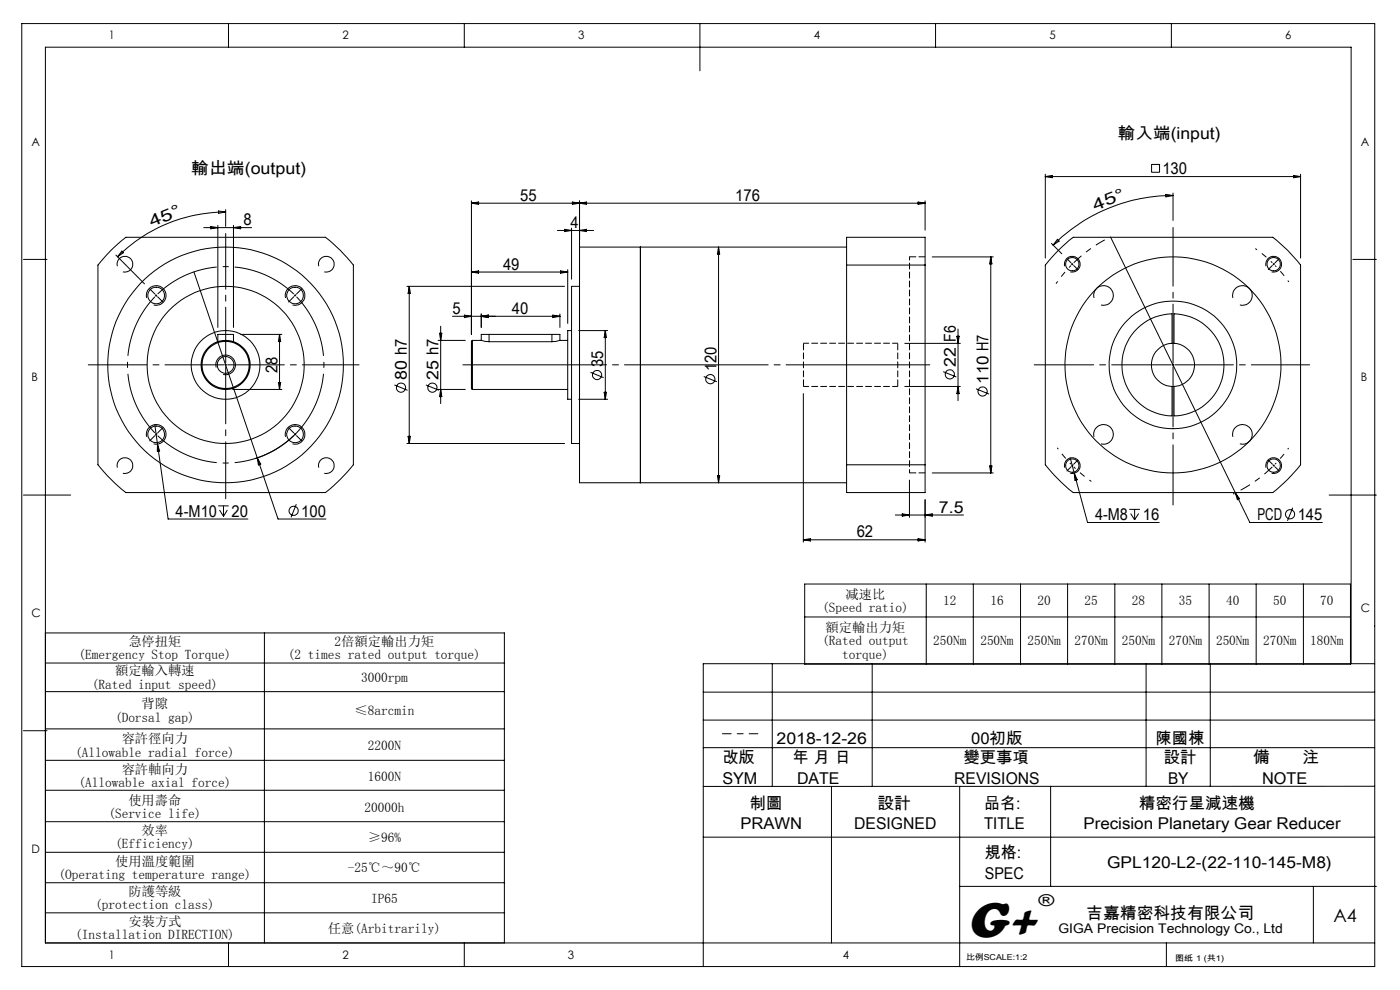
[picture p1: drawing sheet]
<svg xmlns="http://www.w3.org/2000/svg" width="297mm" height="210mm" viewBox="0 0 297 210" stroke-linecap="round" stroke-linejoin="round" font-family="sans-serif">
<g fill="none" stroke="#000" stroke-width=".21">
<path d="M4.6 5h287v200h-287zM48.5 5v5M98.5 5v5M148.5 5v10M198.5 5v5M248.5 5v5M221.8 37v17.7M221.8 37.5h54.1M221.8 37.5l1.4-.3v.5zM244.3 34.9h1.7v1.6h-1.7zM274.4 37.2l1.5 .3-1.5 .2zM275.9 37v17.7"/>
<path d="M5 55h5M23.6 53.1l3.1-2.8h42.3a33.5 33.5 0 0 1 6 5.9v42.4a37 37 0 0 1-6 5.9h-42.3a37 37 0 0 1-5.9-5.9v-42.4zM24.6 54.1l6.1 6.1M24.9 56.5a1.67 1.67 0 0 1 1.5-2.1 1.67 1.67 0 0 1 1.8 1.8 1.67 1.67 0 0 1-2.1 1.5M25.9 53.3l.3 .3-1.3 .9zM41.1 57.7l13.5 39.4M43.2 48.3h10.2M44.7 48l1.5 .3-1.5 .2zM46.2 47.8v21.7M46.4 44.8l1.5 .2-1.5 .3zM47.9 45a32.6 32.6 0 0 0-23 9.5M47.9 44.5v3.5"/>
<path d="M49.5 47.8v21.7M49.5 48.3l1.5-.3v.5zM67.6 56.5a1.67 1.67 0 0 1 1.5-2.1 1.67 1.67 0 0 1 1.8 1.8 1.67 1.67 0 0 1-2.1 1.5M100 43.1h96.3M100 42.6v28.3M100 43.1l1.5-.2v.4zM100 57.7l1.5-.2v.5zM100 57.7h20.4M118.3 48.9h7.6M118.9 57.5l1.5 .2-1.5 .3zM119.8 48.6l1.4 .3-1.4 .2zM120.4 57.2v11.4"/>
<path d="M121.2 48.4v10.8M121.4 42.9l1.5 .2-1.5 .2zM122.9 42.6v16.6M122.9 43.1l1.5-.2v.4zM122.9 48.9l1.5-.3v.5zM135.9 52.4v50M152.4 52.4v50M152.4 52.4l.3 1.5h-.5zM179.6 52.4h-56.7v50h56.7M179.6 56.2v-5.9h16.7v5.9M179.6 56.2h16.7M179.6 56.2v42.4"/>
<path d="M194.8 42.9l1.5 .2-1.5 .2zM196.3 56.2v42.4M196.3 42.6v6.2M197.8 54.5h12.9M210.2 54.5v45.8M210.2 54.5l.2 1.5h-.5zM223.1 51.6l2.1 2.2M224.3 50.8l.4 .3-1.3 .9zM224.5 53.1l3.2-2.8h42.3a31.8 31.8 0 0 1 5.9 5.9v42.4a34.9 34.9 0 0 1-5.9 5.9h-42.3a37 37 0 0 1-5.9-5.9v-42.4zM225.8 56.5a1.68 1.68 0 0 1 1.5-2.1 1.68 1.68 0 0 1 1.8 1.8 1.68 1.68 0 0 1-2.1 1.5M227.3 55.9l.3 .3M227.6 55.9l-.3 .3"/>
<path d="M235.6 50.3l26.5 54.3M247.3 41.2l1.5 .3-1.5 .3zM248.8 41.5a36.1 36.1 0 0 0-25.4 10.5M248.8 40.9v5.9M268.6 56.5a1.68 1.68 0 0 1 1.4-2.1 1.68 1.68 0 0 1 1.9 1.8 1.68 1.68 0 0 1-2.1 1.5M287 55h5M31.1 63.2a2.09 2.09 0 0 1 1.9-2.6 2.09 2.09 0 0 1 2.2 2.3 2.09 2.09 0 0 1-2.6 1.8M33 62.5l.3 .3M33.3 62.5l-.3 .3M45.9 78a2.07 2.07 0 0 1 1.7-2.7 2.07 2.07 0 0 1 2.3 2.3 2.07 2.07 0 0 1-2.6 1.8M46.2 72.5v-1.6h3.3v1.6M51 70.9h8.8"/>
<path d="M59.3 70.9v11.7M59.3 70.9l.2 1.6h-.4zM60.6 63.2a2.09 2.09 0 0 1 1.8-2.6 2.09 2.09 0 0 1 2.3 2.3 2.09 2.09 0 0 1-2.6 1.8M86.3 60.7h33.5M86.8 60.7v33.4M86.8 60.7l.3 1.6h-.5zM93 72.2h5.7M93.2 70.7h.5l-.2 1.5zM93.5 69.2v16.4M96 67.1h22.8M98.5 66.8l1.5 .3-1.5 .3zM100.2 72.2l-.2 .2v10l.2 .2"/>
<path d="M100.2 72.2v10.4M100.2 72.2h1.9M102.1 72.2l1.7 .3M102.1 67.1l1.5-.3v.6zM102.1 66.6v2.9M103.8 70.9h-1.7v1.3M103.8 70.9h13.3M103.8 72.5h13.3M103.8 70.9v1.6M117.1 70.9h1.7v1.3h1.6M117.1 70.9v1.6M117.3 66.8l1.5 .3-1.5 .3z"/>
<path d="M118.7 72.2l-1.6 .3M118.8 66.6v2.9M121.2 70.1h-.8v14.6h.8M122.8 70.1h6.1M122.9 60.7h-1.7v33.4h1.7M125.3 79l2.8 1.1M128.4 70.1v14.6M128.4 70.1l.3 1.5h-.5zM149.3 79.9l2.8 1.1M191.9 72.8h11.8M200.1 78.8l2.8 1.2M203 71.3h.5l-.3 1.5z"/>
<path d="M203.2 69.8v15.2M232.1 63.2a2.09 2.09 0 0 1 1.8-2.6 2.09 2.09 0 0 1 2.3 2.3 2.09 2.09 0 0 1-2.6 1.8M248.6 72.8a4.6 4.6 0 0 0-4.3 4.6 4.6 4.6 0 0 0 4.3 4.6M248.6 72.8v-6.2a10.8 10.8 0 0 0-10.6 10.8 10.8 10.8 0 0 0 10.6 10.8v-6.2M248.6 72.8h.5M249.1 72.8a4.6 4.6 0 0 1 4.3 4.6 4.6 4.6 0 0 1-4.3 4.6M249.1 72.8v-6.2a10.8 10.8 0 0 1 10.6 10.8 10.8 10.8 0 0 1-10.6 10.8v-6.2M261.5 63.2a2.09 2.09 0 0 1 1.9-2.6 2.09 2.09 0 0 1 2.2 2.3 2.09 2.09 0 0 1-2.6 1.8M24.9 99.2a1.67 1.67 0 0 1 1.5-2.1 1.67 1.67 0 0 1 1.8 1.9 1.67 1.67 0 0 1-2.1 1.4M31.1 92.7a2.09 2.09 0 0 1 1.9-2.6 2.09 2.09 0 0 1 2.2 2.2 2.09 2.09 0 0 1-2.6 1.8M32.8 90.1l.6 4.1M33.4 94.2l2.3 15.9h16.9"/>
<path d="M33.4 94.2l.5 1.5h-.5zM47.7 82.6h.2M49.4 82.6h10.4M54.6 97.1l4.4 13h10.1M54.6 97.1l.7 1.4-.5 .1zM59.1 81.1h.4l-.2 1.5zM60.6 92.7a2.09 2.09 0 0 1 1.8-2.6 2.09 2.09 0 0 1 2.3 2.2 2.09 2.09 0 0 1-2.6 1.8M62.9 91.8a20.6 20.6 0 0 1-8.8 5.5M67.6 99.2a1.67 1.67 0 0 1 1.5-2.1 1.67 1.67 0 0 1 1.8 1.9 1.67 1.67 0 0 1-2.1 1.4M83.7 81.7l2.8 1.1M86.3 94.1h33.5M86.6 92.6h.5l-.3 1.5z"/>
<path d="M90.3 81.7l2.8 1.1M93 82.6h5.7M93.5 82.6l.2 1.5h-.5zM100.2 82.6h20.2M122.8 84.7h6.1M128.2 83.2h.5l-.3 1.5zM170.4 83.5v31.5M179.6 98.6v5.9h16.7v-5.9M179.6 98.6h16.7M191.9 82h11.8M203.2 82l.3 1.5h-.5zM207 82.5l2.8 1.1"/>
<path d="M209.9 98.8h.5l-.2 1.5zM225.8 99.2a1.68 1.68 0 0 1 1.5-2.1 1.68 1.68 0 0 1 1.8 1.8 1.68 1.68 0 0 1-2.1 1.5M227 97.1l.9 3.3M232.1 92.7a2.09 2.09 0 0 1 1.8-2.6 2.09 2.09 0 0 1 2.3 2.2 2.09 2.09 0 0 1-2.6 1.8M248.6 82h.5M261.5 92.7a2.09 2.09 0 0 1 1.9-2.6 2.09 2.09 0 0 1 2.2 2.2 2.09 2.09 0 0 1-2.6 1.8M268.6 99.2a1.68 1.68 0 0 1 1.4-2.1 1.68 1.68 0 0 1 1.9 1.8 1.68 1.68 0 0 1-2.1 1.5M5 105h10M46.3 107.3h2.2M46.6 108.2l.8 1.3M47.4 107.3v2.2M48.2 108.2l-.8 1.3"/>
<path d="M62.9 107l-1.2 2.7M152.2 100.9h.5l-.3 1.5zM170.4 114.5h25.9M170.4 114.5l1.5-.2v.5zM189.9 109.2h14.5M191.4 109l1.5 .2-1.5 .3zM192.9 101.8v7.9M194.8 114.3l1.5 .2-1.5 .3zM196.3 106v9M196.3 109.2l1.5-.2v.5zM197.8 100.3h12.9M227.9 100.4l2.8 10.4h15.2"/>
<path d="M227.9 100.4l.6 1.4-.5 .1zM239.6 108h2.2M239.9 108.9l.8 1.4M240.7 108v2.3M241.5 108.9l-.8 1.4M261.9 104.7l-.3 .1M262.1 104.6l3 6.2h15.4M262.1 104.6l.9 1.2-.5 .2zM274.2 107.7l-1.1 2.8M282 105h10M9.6 134.3h97.4v65.7M56.1 134.3v65.7"/>
<path d="M170.7 123.9h115.8v17h-115.8zM170.7 130.9h115.8M196.5 123.9v17M206.5 123.9v17M216.5 123.9v17M226.5 123.9v17M236.5 123.9v17M246.5 123.9v17M256.5 123.9v17M266.5 123.9v17M276.5 123.9v17M5 155h5"/>
<path d="M9.6 140.6h97.4M9.6 146.7h97.4M9.6 154.6h97.4M149.2 152.7h142.4M149.2 146.8h142.4M149.2 158.6h142.4M163.8 140.8v26M185 140.8v26M243.1 140.8v26M256.8 140.8v26M286.6 140.8v-130.8h-277v190h282M291.6 140.8h-142.4v64.2"/>
<path d="M9.6 161.3h97.4M9.6 167.6h97.4M9.6 174.3h97.4M149.2 177.6h142.4M176.4 166.8v33.2M203.6 166.8v38.2M222.9 166.8v21.2M291.6 166.8h-142.4M9.6 180.8h97.4M9.6 187.2h97.4M9.6 193.6h97.4M203.6 188h88.4"/>
<path d="M278.6 188v12M48.5 200v5M98.5 200v5M247.4 200v5"/>
<circle cx="227.5" cy="56" r="1.42"/>
<circle cx="270.2" cy="56" r="1.42"/>
<circle cx="33.1" cy="62.7" r="1.77"/>
<circle cx="47.9" cy="77.4" r="1.78"/>
<circle cx="47.9" cy="77.4" r="7.3"/>
<circle cx="47.9" cy="77.4" r="16.7"/>
<circle cx="47.9" cy="77.4" r="5.2"/>
<circle cx="47.9" cy="77.4" r="5"/>
<circle cx="47.9" cy="77.4" r="25"/>
<circle cx="62.6" cy="62.7" r="1.77"/>
<circle cx="126.7" cy="79.6" r=".97"/>
<circle cx="201.5" cy="79.4" r=".97"/>
<circle cx="248.8" cy="77.4" r="22.9"/>
<circle cx="248.8" cy="77.4" r="13.5"/>
<circle cx="33.1" cy="92.1" r="1.77"/>
<circle cx="62.6" cy="92.1" r="1.77"/>
<circle cx="85.1" cy="82.2" r=".98"/>
<circle cx="91.7" cy="82.2" r=".99"/>
<circle cx="150.7" cy="80.4" r=".98"/>
<circle cx="208.4" cy="83.1" r=".97"/>
<circle cx="227.5" cy="98.8" r="1.42"/>
<circle cx="270.2" cy="98.8" r="1.42"/>
<circle cx="62.3" cy="108.3" r=".97"/>
<circle cx="273.7" cy="109.1" r=".97"/>
</g>
<path d="M227.2 56.3l-3.2 3.9" fill="none" stroke="#000" stroke-width=".21" stroke-dasharray="30.5 1.3 1.3 1.3" stroke-dashoffset="29.9" stroke-linecap="butt"/>
<path d="M227.8 55.7a30.2 30.2 0 0 1 6.6-4.8" fill="none" stroke="#000" stroke-width=".21" stroke-dasharray="30.5 1.3 1.3 1.3" stroke-dashoffset="28.3" stroke-linecap="butt"/>
<path d="M270.2 56l-.1-.1M270.2 56l.2 .2M62.6 62.7l-.1-.2M62.6 62.7l.2 .1M33.2 92.1l.1 .2M33.2 92.1l-.2-.1M62.6 92.1l.2-.1M62.6 92.1l-.1 .2M227.5 98.7l.1 .2M227.5 98.7l-.2-.1M270.2 98.7l.2-.1M270.2 98.7l-.1 .2" fill="none" stroke="#000" stroke-width=".21" stroke-dasharray="30.5 1.3 1.3 1.3" stroke-linecap="butt"/>
<path d="M269.9 55.7l-3.6-3M227.8 99l3.7 3.1" fill="none" stroke="#000" stroke-width=".21" stroke-dasharray="30.5 1.3 1.3 1.3" stroke-dashoffset="30" stroke-linecap="butt"/>
<path d="M270.5 56.3l2.9 3.5M227.2 98.5l-2.9-3.5" fill="none" stroke="#000" stroke-width=".21" stroke-dasharray="30.5 1.3 1.3 1.3" stroke-dashoffset="30.1" stroke-linecap="butt"/>
<path d="M270.5 98.5l2.9-3.5" fill="none" stroke="#000" stroke-width=".21" stroke-dasharray="30.5 1.3 1.3 1.3" stroke-dashoffset="30.2" stroke-linecap="butt"/>
<path d="M269.9 99a30.2 30.2 0 0 1-6.7 5" fill="none" stroke="#000" stroke-width=".21" stroke-dasharray="30.5 1.3 1.3 1.3" stroke-dashoffset="28.2" stroke-linecap="butt"/>
<path d="M32.9 63a20.8 20.8 0 0 0 0 28.8M62.3 62.4a20.8 20.8 0 0 0-28.9 0M33.4 92.4a20.8 20.8 0 0 0 28.9 0M62.9 91.8a20.8 20.8 0 0 0 0-28.8" fill="none" stroke="#000" stroke-width=".21" stroke-dasharray="30.5 1.3 1.3 1.3" stroke-dashoffset="16.4" stroke-linecap="butt"/>
<path d="M98 77.4h99.4" fill="none" stroke="#000" stroke-width=".21" stroke-dasharray="30.5 1.3 1.3 1.3" stroke-dashoffset="-.1"/>
<path d="M153.3 155.6h7.5" fill="none" stroke="#000" stroke-width=".21" stroke-dasharray="30.5 1.3 1.3 1.3" stroke-dashoffset="28.6"/>
<path d="M196.3 54.5h-3.3M170.5 82v-9.2M190.5 82v-9.2M193 100.3h3.3" fill="none" stroke="#000" stroke-width=".21" stroke-dasharray="1.3 .6" stroke-dashoffset="-.1"/>
<path d="M193 100.3v-45.8" fill="none" stroke="#000" stroke-width=".21" stroke-dasharray="1.3 .6" stroke-dashoffset=".6"/>
<path d="M190.5 72.8h-20M170.5 82h20" fill="none" stroke="#000" stroke-width=".21" stroke-dasharray="1.3 .6" stroke-dashoffset=".2"/>
<g fill="none" stroke="#000" stroke-width=".21" stroke-dasharray="30.5 1.3 1.3 1.3">
<path d="M227.2 55.7l-.9-.8M227.8 56.3l.8 .9M269.9 56.3l-.8 .9M270.2 56l.2-.1M270.2 56l-.1 .2M270.5 55.7l.9-.8M32.9 62.4l-1.1-1.1M33.4 63l1.2 1.1M47.9 77.4v-.2M47.9 77.4h-.2M47.9 77.4v.2M47.9 77.4h.2"/>
<path d="M62.3 63l-1.1 1.1M62.6 62.7l.2-.2M62.6 62.7l-.1 .1M62.9 62.4l1.1-1.1M248.9 77.4v-.2M248.9 77.4h-.3M248.9 77.4v.2M248.9 77.4h.2M32.9 92.4l-1.1 1.1M33.2 92.1l-.2 .2M33.2 92.1l.1-.1M33.4 91.8l1.2-1.1"/>
<path d="M62.3 91.8l-1.1-1.1M62.6 92.1l.2 .2M62.6 92.1l-.1-.1M62.9 92.4l1.1 1.1M227.2 99l-.9 .9M227.5 98.7l-.2 .2M227.5 98.7l.1-.1M227.8 98.5l.8-.9M269.9 98.5l-.8-.9M270.2 98.7l.2 .2M270.2 98.7l-.1-.1M270.5 99l.9 .9"/>
</g>
<path d="M47.5 77.4h-28.8M248.9 77v-28.7" fill="none" stroke="#000" stroke-width=".21" stroke-dasharray="30.5 1.3 1.3 1.3" stroke-dashoffset="18"/>
<path d="M248.4 77.4h-29" fill="none" stroke="#000" stroke-width=".21" stroke-dasharray="30.5 1.3 1.3 1.3" stroke-dashoffset="17.9"/>
<path d="M248.9 77.8v29.3" fill="none" stroke="#000" stroke-width=".21" stroke-dasharray="30.5 1.3 1.3 1.3" stroke-dashoffset="17.7"/>
<path d="M249.3 77.4h28.5" fill="none" stroke="#000" stroke-width=".21" stroke-dasharray="30.5 1.3 1.3 1.3" stroke-dashoffset="18.1"/>
<path d="M47.9 77v-27.5" fill="none" stroke="#000" stroke-width=".21" stroke-dasharray="30.5 1.3 1.3 1.3" stroke-dashoffset="18.7"/>
<path d="M47.9 77.8v28M48.3 77.4h27.9" fill="none" stroke="#000" stroke-width=".21" stroke-dasharray="30.5 1.3 1.3 1.3" stroke-dashoffset="18.4"/>
<text font-size="11" x="205.1" y="198.7">G+</text>
<text font-size="3.9" x="282.9" y="195.5">A4</text>
<g font-size="3.5">
<text x="237.2" y="29.4">輸入端(input)</text>
<text x="40.6" y="36.9">輸出端(output)</text>
<text x="246.6" y="36.9">130</text>
<text x="51.6" y="47.8">8</text>
<text x="110.3" y="42.6">55</text>
<text x="156" y="42.6">176</text>
<text x="232.4" y="44.7" transform="rotate(-21 232.4 44.7)">4 5 °</text>
<text x="32.2" y="48.2" transform="rotate(-22 32.2 48.2)">4 5 °</text>
<text x="121.1" y="48.4">4</text>
<text x="106.7" y="57.2">49</text>
<text x="96" y="66.6">5</text>
<text x="108.6" y="66.6">40</text>
<text x="127.9" y="77.9" transform="rotate(-90 127.9 77.9)">35</text>
<text x="202.8" y="77.8" transform="rotate(-90 202.8 77.8)">22</text>
<text x="202.8" y="72.5" transform="rotate(-90 202.8 72.5)">F6</text>
<text x="58.8" y="79.1" transform="rotate(-90 58.8 79.1)">28</text>
<text x="86.3" y="80.6" transform="rotate(-90 86.3 80.6)">80 h7</text>
<text x="93" y="80.6" transform="rotate(-90 93 80.6)">25 h7</text>
<text x="152" y="78.8" transform="rotate(-90 152 78.8)">120</text>
<text x="209.7" y="81.4" transform="rotate(-90 209.7 81.4)">110 H7</text>
<text x="37.3" y="109.6">4-M10</text>
<text x="49.1" y="109.6">20</text>
<text x="63.9" y="109.6">100</text>
<text x="181.7" y="114">62</text>
<text x="199.2" y="108.7">7.5</text>
<text x="232.3" y="110.3">4-M8</text>
<text x="242.4" y="110.3">16</text>
<text x="266.8" y="110.3">PCD</text>
<text x="275.3" y="110.3">145</text>
<text x="220.3" y="192.2">®</text>
<text x="230.5" y="194.8">吉嘉精密科技有限公司</text>
</g>
<g font-size="3.4">
<text x="153.2" y="161.9">改版</text>
<text x="164.8" y="157.8">2018-12-26</text>
<text x="168.1" y="161.9">年 月 日</text>
<text x="204.4" y="161.9">變更事項</text>
<text x="206" y="157.8">00初版</text>
<text x="245.2" y="157.8">陳國棟</text>
<text x="246.9" y="161.9">設計</text>
<text x="265.8" y="161.9">備</text>
<text x="276.3" y="161.9">注</text>
<text x="153.2" y="166.2">SYM</text>
<text x="169.1" y="166.2">DATE</text>
<text x="202.4" y="166.2">REVISIONS</text>
<text x="247.8" y="166.2">BY</text>
<text x="267.8" y="166.2">NOTE</text>
<text x="159" y="171.6">制圖</text>
<text x="186.1" y="171.6">設計</text>
<text x="208.8" y="171.6">品名:</text>
<text x="241.6" y="171.6">精密行星減速機</text>
<text x="157.1" y="175.9">PRAWN</text>
<text x="181.2" y="175.9">DESIGNED</text>
<text x="208.8" y="175.9">TITLE</text>
<text x="229.8" y="175.9">Precision Planetary Gear Reducer</text>
<text x="208.9" y="182.1">規格:</text>
<text x="234.9" y="184.1">GPL120-L2-(22-110-145-M8)</text>
<text x="208.9" y="186.4">SPEC</text>
</g>
<g font-size="2.8">
<text x="174.4" y="129.8">(Speed ratio)</text>
<text x="179.4" y="127">减速比</text>
<text x="200.1" y="128.4">12</text>
<text x="210.1" y="128.4">16</text>
<text x="220.1" y="128.4">20</text>
<text x="230.1" y="128.4">25</text>
<text x="240.1" y="128.4">28</text>
<text x="250.1" y="128.4">35</text>
<text x="260.1" y="128.4">40</text>
<text x="270.1" y="128.4">50</text>
<text x="280.1" y="128.4">70</text>
<text x="27.2" y="137">急停扭矩</text>
<text x="71" y="137">2倍額定輸出力矩</text>
<text x="174.4" y="136.9">(Rated output</text>
<text x="175.1" y="134">額定輸出力矩</text>
<text x="198" y="136.9">250Nm</text>
<text x="208" y="136.9">250Nm</text>
<text x="218" y="136.9">250Nm</text>
<text x="228" y="136.9">270Nm</text>
<text x="238" y="136.9">250Nm</text>
<text x="248" y="136.9">270Nm</text>
<text x="258" y="136.9">250Nm</text>
<text x="268" y="136.9">270Nm</text>
<text x="278" y="136.9">180Nm</text>
<text x="16.6" y="139.8">(Emergency Stop Torque)</text>
<text x="24.4" y="143.3">額定輸入轉速</text>
<text x="61.1" y="139.8">(2 times rated output torque)</text>
<text x="178.7" y="139.7">torque)</text>
<text x="19.5" y="146.1">(Rated input speed)</text>
<text x="76.6" y="144.7">3000rpm</text>
<text x="24.4" y="153.1">(Dorsal gap)</text>
<text x="30" y="150.2">背隙</text>
<text x="75.2" y="151.7">≤8arcmin</text>
<text x="15.9" y="160.5">(Allowable radial force)</text>
<text x="25.8" y="157.7">容許徑向力</text>
<text x="78" y="159.1">2200N</text>
<text x="16.6" y="167">(Allowable axial force)</text>
<text x="25.8" y="164.2">容許軸向力</text>
<text x="78" y="165.6">1600N</text>
<text x="23" y="173.6">(Service life)</text>
<text x="27.2" y="170.7">使用壽命</text>
<text x="77.3" y="172.2">20000h</text>
<text x="24.4" y="180">(Efficiency)</text>
<text x="30" y="177.1">效率</text>
<text x="78" y="178.5">≥96%</text>
<text x="24.4" y="183.6">使用溫度範圍</text>
<text x="73.8" y="185">-25℃～90℃</text>
<text x="12.4" y="186.4">(Operating temperature range)</text>
<text x="27.2" y="190">防護等級</text>
<text x="78.7" y="191.4">IP65</text>
<text x="20.2" y="192.9">(protection class)</text>
<text x="27.2" y="196.4">安裝方式</text>
<text x="69.6" y="197.8">任意(Arbitrarily)</text>
<text x="224.5" y="197.8">GIGA Precision Technology Co., Ltd</text>
<text x="16" y="199.2">(Installation DIRECTION)</text>
</g>
<g font-size="2.5">
<text x="23.1" y="8.4">1</text>
<text x="72.7" y="8.4">2</text>
<text x="122.7" y="8.4">3</text>
<text x="172.7" y="8.4">4</text>
<text x="222.7" y="8.4">5</text>
<text x="272.7" y="8.4">6</text>
<text x="6.7" y="30.9">A</text>
<text x="288.7" y="30.9">A</text>
<text x="6.7" y="80.9">B</text>
<text x="288.7" y="80.9">B</text>
<text x="6.7" y="130.9">C</text>
<text x="288.7" y="129.9">C</text>
<text x="6.7" y="180.9">D</text>
<text x="23.1" y="203.4">1</text>
<text x="72.7" y="203.4">2</text>
<text x="120.5" y="203.4">3</text>
<text x="178.8" y="203.4">4</text>
</g>
<g font-size="1.7">
<text x="204.9" y="203.7">比例SCALE:1:2</text>
<text x="249.3" y="203.8">图纸 1 (共1)</text>
</g>
</svg>
